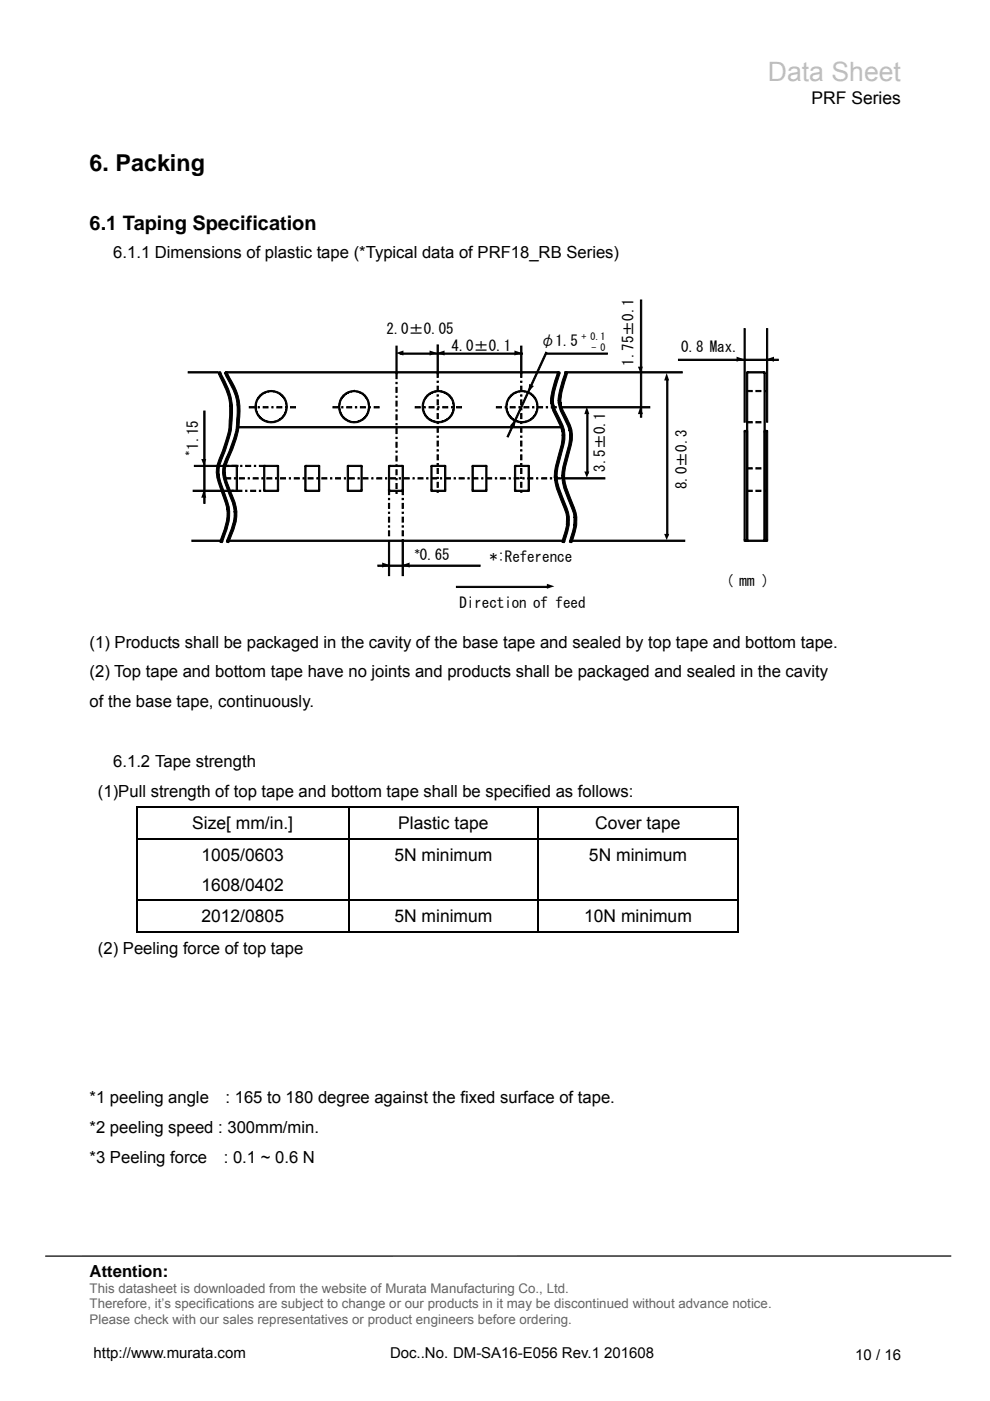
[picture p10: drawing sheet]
<svg xmlns="http://www.w3.org/2000/svg" width="210mm" height="297mm" viewBox="0 0 210 297" stroke-linecap="round" stroke-linejoin="round" font-family="sans-serif">
<path d="M201.6 266.3h-191.9" fill="none" stroke="#000" stroke-width=".26"/>
<path d="M80.6 284.6h60.2v5.7h-60.2z" fill="#fff"/>
<g fill="#000">
<path d="M28.8 171h.3v.3h-.3zM28.8 177.7h.3v.3h-.3zM73.9 171h.3v.3h-.3zM73.9 177.7h.3v.3h-.3zM113.9 171h.3v.3h-.3zM113.9 177.7h.3v.3h-.3zM156.4 171h.3v.3h-.3zM156.4 177.7h.3v.3h-.3zM28.8 190.7h.3v.4h-.3zM73.9 190.7h.3v.4h-.3zM113.9 190.7h.3v.4h-.3zM156.4 190.7h.3v.4h-.3z"/>
<path d="M156.4 197.4h.3v.4h-.3z"/>
</g>
<g fill="none" stroke="#000" stroke-width=".34">
<path d="M28.8 171.1h45.1M29 171.3v6.4M29 178v12.7M29.1 177.8h44.8M74 171.3v6.4M74 178v12.7M74.2 171.1h39.7M74.2 177.8h39.7M114 171.3v6.4M114 178v12.7M114.2 171.1h42.2M114.2 177.8h42.2"/>
<path d="M156.5 171.3v6.4M156.5 178v12.7M28.8 197.6h45.1M29 191.1v6.7M29.1 190.9h44.8M74 191.1v6.7M74.2 190.9h39.7M74.2 197.6h39.7M114 191.1v6.7M114.2 190.9h42.2M114.2 197.6h42.2M156.5 191.1v6.7"/>
</g>
<g fill="#fff">
<path d="M19 57.8h158.5v75.5h-158.5z"/>
<path d="M21.7 60.4h152.4v71.5h-152.4z"/>
</g>
<g fill="#000">
<path d="M83.9 74.8l1.6-.5v1.1zM91.1 74.3l1.6 .5-1.6 .6zM92.7 74.8l1.6-.5v1.1zM109.1 74.3l1.6 .5-1.6 .6zM135.3 77.7h1l-.5 1.4zM156.2 75.6l1.6 .6-1.6 .5zM162.5 76.2l1.6-.6v1.1zM42.7 97.3h1l-.5 1.4zM109.4 88.8l-.3 1.9-1-.5zM112.2 81.4l1 .5-1.2 1.2zM123.9 100h1l-.5 1.3zM124.4 86.2l.5 1.6h-1z"/>
<path d="M135.8 86.2l.5 1.6h-1zM141.4 79.1l.5 1.6h-1.1zM43.2 103.9l.5 1.6h-1zM140.8 113.2h1.1l-.5 1.3zM81 119.3l1.6 .5-1.6 .5zM85.3 119.8l1.5-.5v1zM116 123.8l1.5 .5-1.5 .5z"/>
<path d="M46.4 79h.3l.2 .6a14.7 14.7 0 0 1 2.1 10.3 33.1 33.1 0 0 1-2.6 8.8 8.8 8.8 0 0 0 1 5.6 10.1 10.1 0 0 1 0 9.4l-.4 1.2-.3-.1a16.4 16.4 0 0 0 1.6-6.3l-.4-1.9a23.8 23.8 0 0 1-1.9-6.4l.1-1.6 .5-1.3a21.7 21.7 0 0 0 2.2-11.3h.1a17 17 0 0 0-2.3-6.3z" fill-rule="evenodd"/>
<path d="M47.7 79h.3l.3 .6a13.5 13.5 0 0 1 2.3 10.3 23.7 23.7 0 0 1-2.6 8.1 5.4 5.4 0 0 0 .1 4.3l.4 1.1a15.7 15.7 0 0 1 1.6 5.1l-.1 2.1-1.6 4.3-.3-.1 1.6-4.3 .1-2a16.4 16.4 0 0 0-1.6-5 6.7 6.7 0 0 1-.4-5.7 23 23 0 0 0 2.5-7.9 12.7 12.7 0 0 0-1.9-9.5z" fill-rule="evenodd"/>
<path d="M118.3 79h.3l-.1 .5a18.7 18.7 0 0 0-1.3 5.9l.4 1.6a13.3 13.3 0 0 1 1.9 4.2l.2 1a11.7 11.7 0 0 1-.9 4.4l-.6 2.4-.2 2.2 .4 2.2 .9 2.2a11.2 11.2 0 0 1 1.3 4v.1a8.8 8.8 0 0 1-.8 4.3l-.2 .9h-.3l.9-3.6 .1-1.6-.2-.9-1.2-3.1a12.4 12.4 0 0 1-1.3-4.5 14.6 14.6 0 0 1 .9-4.6l.6-2.3 .2-2.1-.4-1.8-.8-1.7a6.8 6.8 0 0 1-.8-6.4z" fill-rule="evenodd"/>
<path d="M119.9 79h.3l-.1 .5a18.7 18.7 0 0 0-1.3 5.9l.4 1.6a13.3 13.3 0 0 1 1.9 4.2l.1 1a11.7 11.7 0 0 1-.8 4.4l-.6 2.4-.2 2.2 .4 2.2 .8 2.2a11.2 11.2 0 0 1 1.4 4v.1a8.8 8.8 0 0 1-.8 4.3l-.2 .9h-.4l1-3.6 .1-1.6-.2-.9-1.2-3.1a12.4 12.4 0 0 1-1.3-4.5 14.6 14.6 0 0 1 .9-4.6l.6-2.3 .2-2.1-.4-1.8-.8-1.7a6.8 6.8 0 0 1-.8-6.4z" fill-rule="evenodd"/>
</g>
<g fill="#000" stroke="#000" stroke-width=".21">
<path d="M39.9 78.8h6.3v.3h-6.3zM47.8 78.8h70.7v.3h-70.7zM83.9 73.4h.3v5.8h-.3zM84.9 74.8h25.9v.3h-25.9zM92.7 73.1h.2v6.1h-.2zM110.4 73.4h.3v5.8h-.3zM115.8 74.8h13v.3h-13zM115.7 74.7l.3 .1-8.2 17.9-.3-.1zM119.8 78.8h24.9v.3h-24.9zM135.8 63.6h.3v24.9h-.3zM143.8 76.2h21.2v.2h-21.2zM157.8 69.7h.2v19.8h-.2z"/>
<path d="M162.5 69.7h.3v19.8h-.3zM41.2 98.7h5v.2h-5zM43.2 87.1h.3v19.6h-.3zM47.6 98.7h2.9v.2h-2.9zM50.1 98.8h.3v5.3h-.3zM50.2 90.4h69.1v.3h-69.1zM118.7 86.2h19.1v.3h-19.1zM124.4 87.7h.3v12.7h-.3zM141.4 80.5h.2v33.1h-.2zM40.7 114.5h6.3v.3h-6.3zM41 103.9h6v.3h-6zM48.1 114.5h71.2v.3h-71.2z"/>
<path d="M48.6 103.9h1.6v.3h-1.6zM80.1 119.8h21.7v.3h-21.7zM82.4 114.6h.2v7.4h-.2zM85.3 114.6h.2v7.4h-.2zM119.3 101.3h8.9v.3h-8.9zM121.1 114.5h24.1v.3h-24.1zM96.8 124.3h19.6v.3h-19.6z"/>
<path d="M46.3 79l.4-.2a15.9 15.9 0 0 1 2.4 11.7l-.2 1.6-1.1 3.3-1.2 3.4-.2 .1-.1-.2h.3l-.2 1.6 .1 .9 1.1 3.1a10.4 10.4 0 0 1 0 9.5l-.5 1.2-.5-.1v-.1a17.1 17.1 0 0 0 1.6-6.3l-.4-1.9-1.5-4.3a6.5 6.5 0 0 1-.3-3.7l.5-1.3a22 22 0 0 0 2.2-11.3h.3l-.3 .1a24.4 24.4 0 0 0-2.4-7.1zM46.5 79a18.9 18.9 0 0 1 2.5 7.1l-.3-.1h.3v1.6a21.3 21.3 0 0 1-2.3 9.8l-.5 2v1.8l1.8 5.4a7.3 7.3 0 0 1 .3 3.9l-.5 1.8-.9 2.6-.1-.2 .3 .1-.2 .1a18.3 18.3 0 0 0 1.6-6.4l-.4-2-.8-2.1a9.2 9.2 0 0 1-1-5.7l.1-.1 .2 .1h-.3l.5-1.3a23.8 23.8 0 0 0 2.2-11.4 21.3 21.3 0 0 0-2.4-7l.1 .1-.3 .1z"/>
<path d="M47.7 79l.4-.2a24.4 24.4 0 0 1 2.7 6.4 21.3 21.3 0 0 1-2.4 12.3l-.5 1.3-.1 .1-.2-.2h.3l-.1 .8 .1 1.7 1.1 3.1a11.8 11.8 0 0 1 1.2 4.2l-.1 2.1-.5 1.7-1 2.7h-.5l-.1-.2 1.5-4.4 .2-.1 .1 .2h-.3l.2-2 .1-.1 .1 .1-.2 .1-.4-2a22.1 22.1 0 0 1-2.1-6.4l.1-1.6 1.8-4.2 1-3.4 .2-4.9a15 15 0 0 0-2.4-6.4zM47.9 79l.2 .6a13.6 13.6 0 0 1 2.4 8.7 19.4 19.4 0 0 1-2.4 9.1l-.5 1.2-.2 1.6 .5 2 .8 2.2a10.4 10.4 0 0 1 1.2 4.2l-.2-.1h.2l-.1 2-.1 .1-.2-.2 .3 .1-1.5 4.4-.1-.2 .3 .1-.2 .1 1.5-4.3 .2-2.1-.4-2-1.7-4.2a6.4 6.4 0 0 1-.3-3.6l.2-.1 .1 .1h-.3l.5-1.3a19.1 19.1 0 0 0 1.9-14.2l-2.1-4.2 .2 .1-.3 .1z"/>
<path d="M83.9 79.2h.3v1.1h-.3zM83.9 81.1h.3v.2h-.3zM83.9 82.1h.3v1.1h-.3zM83.9 84h.3v.2h-.3zM83.9 85h.3v1.1h-.3zM83.9 86.9h.3v.3h-.3zM83.9 87.9h.3v1.1h-.3zM83.9 89.8h.3v.3h-.3zM83.9 90.9h.3v1h-.3zM83.9 92.7h.3v.3h-.3zM83.9 93.8h.3v1h-.3zM83.9 95.6h.3v.3h-.3zM83.9 96.7h.3v1h-.3zM83.9 98.6h.3v.2h-.3zM83.9 99.6h.3v1.1h-.3zM83.9 101.5h.3v.2h-.3zM83.9 102.5h.3v1.1h-.3zM83.9 104.4h.3v.2h-.3z"/>
<path d="M92.7 79h.2v1h-.2zM92.7 80.8h.2v.3h-.2zM92.7 81.9h.2v1h-.2zM92.7 83.7h.2v.3h-.2zM92.7 84.8h.2v1h-.2zM92.7 86.6h.2v.3h-.2zM92.7 87.7h.2v1.1h-.2zM92.7 89.5h.2v.3h-.2zM92.7 90.6h.2v1.1h-.2zM92.7 92.5h.2v.2h-.2zM92.7 93.5h.2v1.1h-.2zM92.7 95.4h.2v.2h-.2zM92.7 96.4h.2v1.1h-.2zM92.7 98.3h.2v.3h-.2zM92.7 99.3h.2v1.1h-.2zM92.7 101.2h.2v.3h-.2zM92.7 102.3h.2v1h-.2zM92.7 104.1h.2v.3h-.2z"/>
<path d="M110.4 79h.3v1h-.3zM110.4 80.8h.3v.3h-.3zM110.4 81.9h.3v1h-.3zM110.4 83.7h.3v.3h-.3zM110.4 84.8h.3v1h-.3zM110.4 86.6h.3v.3h-.3zM110.4 87.7h.3v1.1h-.3zM110.4 89.5h.3v.3h-.3zM110.4 90.6h.3v1.1h-.3zM110.4 92.5h.3v.2h-.3zM110.4 93.5h.3v1.1h-.3zM110.4 95.4h.3v.2h-.3zM110.4 96.4h.3v1.1h-.3zM110.4 98.3h.3v.3h-.3zM110.4 99.3h.3v1.1h-.3zM110.4 101.2h.3v.3h-.3zM110.4 102.3h.3v1h-.3zM110.4 104.1h.3v.3h-.3z"/>
<path d="M118.2 78.8l.6 .2-.2 .6a17.5 17.5 0 0 0-1.3 6h-.2l.1-.3 .6 1.7a15.6 15.6 0 0 1 1.9 4.2l.1 2.1-.9 3.4a14.9 14.9 0 0 0-.8 4.6l-.2-.1 .2-.1a13.5 13.5 0 0 0 1.3 4.5 11.4 11.4 0 0 1 1.3 4 10.5 10.5 0 0 1-1.1 5.4l-.5-.1 1-3.6 .2 .1-.2-.1v-1.7l.1-.1 .2 .1-.3 .1-.1-.9-2-5.3-.5-2.2a13 13 0 0 1 .9-4.7 14.6 14.6 0 0 0 .8-4.5h.2l-.2 .1-.1-.9 .2-.1-.1 .2-.1-.1-1.1-2.5a7.6 7.6 0 0 1-1.2-3.3 16.9 16.9 0 0 1 1.4-6.6zM118.3 79.1l.1-.1-.1 .5a16.9 16.9 0 0 0-1.3 5.9l.5 1.6 1.6 3.3 .2 .9-.2 .1 .1-.2 .1 .1 .2 1-.1 .1h-.2l.3-.1-.3 2.1-1.2 4.7-.2 2.2a12.8 12.8 0 0 0 1.3 4.5 11.8 11.8 0 0 1 1.3 4l-.1 .1-.2-.1h.3v1.6l-.2-.1 .2 .1-1 3.6-.1-.2 .3 .1-.1 .1 .9-3.6 .1-1.6-.5-1.9-1.7-4.3-.4-2.2 .2-.1h-.2a23.2 23.2 0 0 1 1.4-6.9l.2-1.1-.1-2-1.1-2.6a7.1 7.1 0 0 1-1.2-3.2h.2h-.2a19.8 19.8 0 0 1 1.4-6.4l.1 .1z"/>
<path d="M119.8 78.8l.6 .2-.2 .6a17.5 17.5 0 0 0-1.3 6h-.2l.1-.3 .6 1.7a15.6 15.6 0 0 1 1.9 4.2v2.1l-.8 3.4a14.9 14.9 0 0 0-.8 4.6l-.3-.1 .3-.1a13.5 13.5 0 0 0 1.3 4.5 11.4 11.4 0 0 1 1.3 4 10.5 10.5 0 0 1-1.1 5.4l-.5-.1 1-3.6 .2 .1-.2-.1v-1.7l.1-.1 .2 .1-.3 .1-.1-.9-2.1-5.3-.4-2.2a13 13 0 0 1 .9-4.7 14.6 14.6 0 0 0 .8-4.5h.2l-.2 .1-.1-.9 .2-.1-.1 .2-.1-.1-1.1-2.5a7.6 7.6 0 0 1-1.2-3.3 16.9 16.9 0 0 1 1.4-6.6zM119.9 79.1l.1-.1-.1 .5a16.9 16.9 0 0 0-1.3 5.9l.5 1.6 1.5 3.3 .3 .9-.2 .1 .1-.2 .1 .1 .2 1-.1 .1h-.2l.3-.1-.3 2.1-1.2 4.7-.2 2.2a12.8 12.8 0 0 0 1.2 4.5 11.8 11.8 0 0 1 1.4 4l-.1 .1-.2-.1h.3l-.1 1.6-.1-.1 .2 .1-1 3.6-.1-.2 .3 .1-.1 .1 .9-3.6v-1.6l-.4-1.9-1.7-4.3-.4-2.2 .2-.1h-.3a23.8 23.8 0 0 1 1.5-6.9l.2-1.1-.1-2-1.1-2.6a7.1 7.1 0 0 1-1.2-3.2h.2h-.2a19.8 19.8 0 0 1 1.4-6.4l.1 .1z"/>
<path d="M158.3 78.9l3.8-.1 .1 .2v35.6l-.1 .2h-3.7l-.1-.2zM158.4 79.1l.1-.1v35.6l-.1-.1h3.7l-.1 .1v-35.6l.1 .1z"/>
<path d="M46.2 98.7h1.1v.2h-1.1zM48.1 98.7h.3v.2h-.3zM49.2 98.7h1v.2h-1zM51 98.7h.3v.2h-.3zM52.1 98.7h1v.2h-1zM53.9 98.7h.3v.2h-.3zM55 98.7h1v.2h-1z"/>
<path d="M52.9 86.2h1v.3h-1zM54.7 86.2h.3v.3h-.3zM55.8 86.2h1v.3h-1zM57.6 86.2h.3v.3h-.3zM58.7 86.2h1.1v.3h-1.1zM60.5 86.2h.3v.3h-.3zM61.6 86.2h1.1v.3h-1.1z"/>
<path d="M54 86.2a3.4 3.4 0 0 1 6.9 0 3.4 3.4 0 0 1-6.9 0zM54.3 86.2a3.2 3.2 0 0 0 6.4 0 3.2 3.2 0 0 0-6.4 0z"/>
<path d="M55.9 98.7h3.1v5.5h-3.1zM56 98.9l.2-.1v5.3l-.2-.2h2.9l-.1 .2v-5.3l.1 .1z"/>
<path d="M64.7 98.7h3.1v5.5h-3.1zM64.9 98.8v5.3l-.1-.2h2.9l-.2 .2v-5.3l.2 .1h-2.9z"/>
<path d="M70.6 86.2h1v.3h-1zM72.5 86.2h.2v.3h-.2zM73.5 86.2h1.1v.3h-1.1zM75.4 86.2h.2v.3h-.2zM76.4 86.2h1.1v.3h-1.1zM78.3 86.2h.2v.3h-.2zM79.3 86.2h1.1v.3h-1.1z"/>
<path d="M72.7 83.8l1.1-.7 1.3-.3 1.3 .3 1 .7a3.6 3.6 0 0 1-.4 5.3l-1.2 .5-.7 .1-1.3-.3a3.5 3.5 0 0 1-1.1-5.6zM72.9 84l-.6 1-.3 1.2 .3 1.3 .6 1 1 .6 1.2 .3 1.2-.3 .9-.6 .7-1 .2-1.3-.2-1.2-.7-1-.9-.7-1.2-.3-1.2 .3z"/>
<path d="M73.7 98.7h3.1v5.5h-3.1zM73.9 98.8v5.3l-.1-.2h2.9l-.2 .2v-5.3l.2 .1h-2.9z"/>
<path d="M82.4 98.7h3.1v5.5h-3.1zM82.5 98.9l.1-.1v5.3l-.1-.2h2.9l-.1 .2v-5.3l.1 .1z"/>
<path d="M88 86.2h1.1v.3h-1.1zM89.9 86.2h.3v.3h-.3zM91 86.2h1v.3h-1zM92.8 86.2h.3v.3h-.3zM93.9 86.2h1v.3h-1zM95.7 86.2h.3v.3h-.3zM96.8 86.2h1.1v.3h-1.1z"/>
<path d="M89.5 86.2a3.5 3.5 0 0 1 6.9 0 3.5 3.5 0 0 1-6.9 0zM89.8 86.2a3.2 3.2 0 0 0 6.3 0 3.2 3.2 0 0 0-6.3 0z"/>
<path d="M91.4 98.7h3.1v5.5h-3.1zM91.5 98.9l.1-.1v5.3l-.1-.2h2.9l-.1 .2v-5.3l.1 .1z"/>
<path d="M100.1 98.7h3.1v5.5h-3.1zM100.2 98.9l.2-.1v5.3l-.2-.2h2.9l-.1 .2v-5.3l.1 .1z"/>
<path d="M105.2 86.2h1.1v.3h-1.1zM107.1 86.2h.3v.3h-.3zM108.2 86.2h1v.3h-1zM110 86.2h.3v.3h-.3zM111.1 86.2h1v.3h-1zM112.9 86.2h.3v.3h-.3zM114 86.2h1v.3h-1zM115.8 86.2h.3v.3h-.3zM116.9 86.2h1v.3h-1z"/>
<path d="M107.2 86.2a3.4 3.4 0 0 1 6.9 0 3.4 3.4 0 0 1-6.9 0zM107.5 86.2a3.2 3.2 0 0 0 6.3 0 3.2 3.2 0 0 0-6.3 0z"/>
<path d="M109.1 98.7h3.1v5.5h-3.1zM109.2 98.9l.1-.1v5.3l-.1-.2h2.9l-.1 .2v-5.3l.1 .1z"/>
<path d="M157.8 91.3l.6-.1 .1 .2v23.2l-.1 .2h-.5l-.1-.2zM158 91.4v23.2l-.1-.1h.5l-.1 .1v-23.2l.1 .1h-.5z"/>
<path d="M158.4 82.8h1.1v.2h-1.1zM160.3 82.8h1v.2h-1zM162.1 82.8h.3v.2h-.3z"/>
<path d="M158.4 89.4h1.1v.3h-1.1zM160.3 89.4h1v.3h-1z"/>
<path d="M158.4 99.2h1.1v.2h-1.1zM160.3 99.2h1v.2h-1z"/>
<path d="M162 91.3l.6-.1 .2 .2v23.2l-.2 .2h-.5l-.1-.2zM162.2 91.4v23.2l-.1-.1h.5l-.1 .1v-23.2l.1 .1h-.5z"/>
<path d="M47.3 103.9h1.1v.3h-1.1zM49.2 103.9h.2v.3h-.2zM50.2 103.9h1.1v.3h-1.1zM52.1 103.9h.2v.3h-.2zM53.1 103.9h1.1v.3h-1.1zM55 103.9h.3v.3h-.3z"/>
<path d="M47.8 101.3h1.1v.3h-1.1zM49.7 101.3h.3v.3h-.3zM50.8 101.3h1v.3h-1zM52.6 101.3h.3v.3h-.3zM53.7 101.3h1v.3h-1zM55.5 101.3h.3v.3h-.3zM56.6 101.3h1v.3h-1zM58.4 101.3h.3v.3h-.3zM59.5 101.3h1v.3h-1zM61.3 101.3h.3v.3h-.3zM62.4 101.3h1.1v.3h-1.1zM64.2 101.3h.3v.3h-.3zM65.3 101.3h1.1v.3h-1.1zM67.2 101.3h.2v.3h-.2zM68.2 101.3h1.1v.3h-1.1zM70.1 101.3h.3v.3h-.3zM71.1 101.3h1.1v.3h-1.1zM73 101.3h.3v.3h-.3zM74.1 101.3h1v.3h-1zM75.9 101.3h.3v.3h-.3zM77 101.3h1v.3h-1zM78.8 101.3h.3v.3h-.3zM79.9 101.3h1v.3h-1zM81.7 101.3h.3v.3h-.3zM82.8 101.3h1.1v.3h-1.1zM84.6 101.3h.3v.3h-.3zM85.7 101.3h1.1v.3h-1.1zM87.6 101.3h.2v.3h-.2zM88.6 101.3h1.1v.3h-1.1zM90.5 101.3h.2v.3h-.2zM91.5 101.3h1.1v.3h-1.1zM93.4 101.3h.2v.3h-.2zM94.4 101.3h1.1v.3h-1.1zM96.3 101.3h.3v.3h-.3zM97.3 101.3h1.1v.3h-1.1zM99.2 101.3h.3v.3h-.3zM100.3 101.3h1v.3h-1zM102.1 101.3h.3v.3h-.3zM103.2 101.3h1v.3h-1zM105 101.3h.3v.3h-.3zM106.1 101.3h1v.3h-1zM107.9 101.3h.3v.3h-.3zM109 101.3h1.1v.3h-1.1zM110.8 101.3h.3v.3h-.3zM111.9 101.3h1.1v.3h-1.1zM113.8 101.3h.2v.3h-.2zM114.9 101.3h1v.3h-1zM116.7 101.3h.3v.3h-.3zM117.8 101.3h1v.3h-1z"/>
<path d="M82.4 103.8h.2v1.1h-.2zM82.4 105.7h.2v.2h-.2zM82.4 106.7h.2v1.1h-.2zM82.4 108.6h.2v.2h-.2zM82.4 109.6h.2v1.1h-.2zM82.4 111.5h.2v.3h-.2zM82.4 112.5h.2v1.1h-.2z"/>
<path d="M85.3 103.8h.2v1.1h-.2zM85.3 105.7h.2v.2h-.2zM85.3 106.7h.2v1.1h-.2zM85.3 108.6h.2v.2h-.2zM85.3 109.6h.2v1.1h-.2zM85.3 111.5h.2v.3h-.2zM85.3 112.5h.2v1.1h-.2zM85.3 114.4h.2v.2h-.2z"/>
<path d="M158.4 103.9h1.1v.3h-1.1zM160.3 103.9h1v.3h-1zM162.1 103.9h.3v.3h-.3z"/>
</g>
<text font-size="5.7" fill="#bfbfbf" x="162.8" y="17.3">Data Sheet</text>
<text font-size="4.9" x="19" y="36.3">6. Packing</text>
<text font-size="4.2" x="19" y="48.7">6.1 Taping Specification</text>
<g font-size="3.7">
<text x="172.1" y="21.9">PRF Series</text>
<text x="40.8" y="175.8">Size[ mm/in.]</text>
<text x="84.4" y="175.8">Plastic tape</text>
<text x="126.2" y="175.8">Cover tape</text>
<text x="42.7" y="182.5">1005/0603</text>
<text x="83.6" y="182.5">5N minimum</text>
<text x="124.9" y="182.5">5N minimum</text>
<text x="42.7" y="188.9">1608/0402</text>
<text x="42.7" y="195.6">2012/0805</text>
<text x="83.6" y="195.6">5N minimum</text>
<text x="123.8" y="195.6">10N minimum</text>
</g>
<g font-size="3.5">
<text x="24" y="54.7">6.1.1 Dimensions of plastic tape (*Typical data of PRF18_RB Series)</text>
<text x="19" y="137.3">(1) Products shall be packaged in the cavity of the base tape and sealed by top tape and bottom tape.</text>
<text x="19" y="143.6">(2) Top tape and bottom tape have no joints and products shall be packaged and sealed in the cavity</text>
<text x="19" y="150">of the base tape, continuously.</text>
<text x="24" y="162.7">6.1.2 Tape strength</text>
<text x="20.8" y="169">(1)Pull strength of top tape and bottom tape shall be specified as follows:</text>
<text x="20.8" y="202.2">(2) Peeling force of top tape</text>
<text x="19" y="234">*1 peeling angle</text>
<text x="47.8" y="234">: 165 to 180 degree against the fixed surface of tape.</text>
<text x="19" y="240.3">*2 peeling speed : 300mm/min.</text>
<text x="19" y="246.7">*3 Peeling force</text>
<text x="47.5" y="246.7">: 0.1 ~ 0.6 N</text>
<text x="19" y="270.8">Attention:</text>
</g>
<g font-size="3.2">
<text x="81.9" y="70.9">2.0±0.05</text>
<text x="95.7" y="74.3">4.0±0.1</text>
<text x="114.6" y="73.4">φ1.5</text>
<text x="134.3" y="77.6" transform="rotate(-90 134.3 77.6)">1.75±0.1</text>
<text x="144.4" y="74.6">0.8 Max.</text>
<text x="42" y="95.4" transform="rotate(-90 42 95.4)">1.15</text>
<text x="128.3" y="100.1" transform="rotate(-90 128.3 100.1)">3.5±0.1</text>
<text x="145.6" y="103.7" transform="rotate(-90 145.6 103.7)">8.0±0.3</text>
<text x="89" y="118.6">0.65</text>
<text x="103.9" y="119.1">*:Reference</text>
<text x="153.9" y="124.2">( mm )</text>
<text x="97.4" y="128.9">Direction of feed</text>
<text x="19.8" y="287.9">http://www.murata.com</text>
<text x="82.7" y="287.8">Doc..No. DM-SA16-E056 Rev.1 201608</text>
<text x="181.3" y="288.3">10 / 16</text>
</g>
<g font-size="2.8" fill="#5b6770">
<text x="19" y="274.2">This datasheet is downloaded from the website of Murata Manufacturing Co., Ltd.</text>
<text x="19" y="280.6">Please check with our sales representatives or product engineers before ordering.</text>
<text x="19" y="277.4">Therefore, it’s specifications are subject to change or our products in it may be discontinued without advance notice.</text>
</g>
<text font-size="2.4" x="40.9" y="96.7" transform="rotate(-90 40.9 96.7)">*</text>
<g font-size="2.1">
<text x="123.3" y="72.1">+ 0.1</text>
<text x="125.4" y="74.5">- 0</text>
<text x="87.9" y="117.6">*</text>
</g>
</svg>
